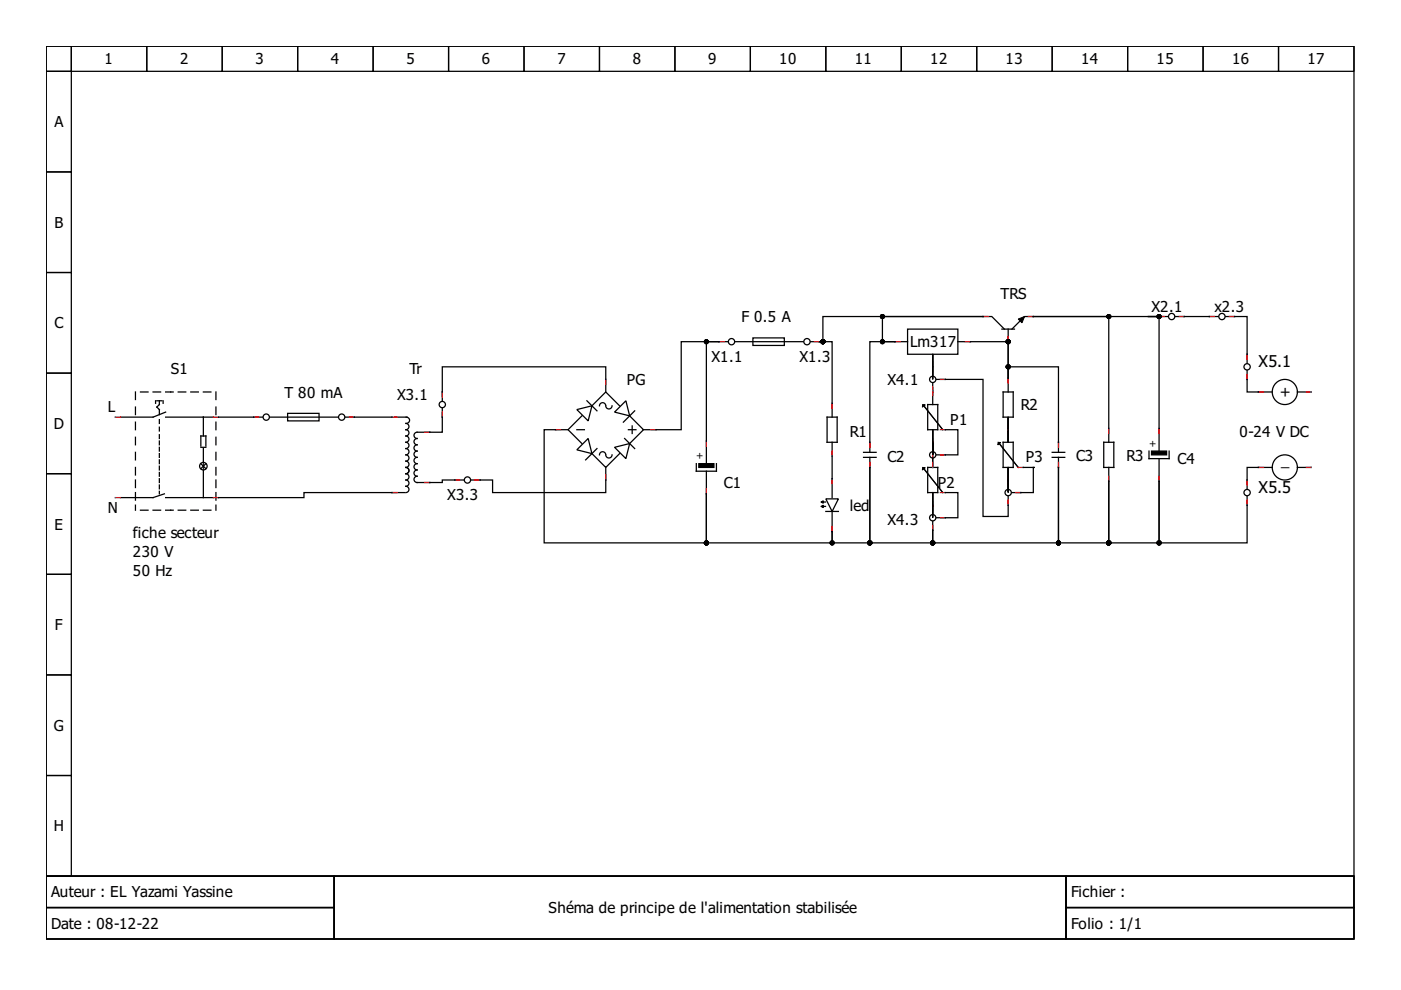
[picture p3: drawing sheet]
<svg xmlns="http://www.w3.org/2000/svg" width="297mm" height="210mm" viewBox="0 0 297 210" stroke-linecap="round" stroke-linejoin="round" font-family="sans-serif">
<g fill="none" stroke="#000" stroke-width=".27">
<path d="M9.8 9.8h277.3v176h-277.3zM9.8 9.8h5.3v5.3h-5.3zM9.8 15.1h5.3v21.4h-5.3zM15.1 9.8h16v5.3h-16zM31.1 9.8h16v5.3h-16zM47.1 9.8h16v5.3h-16zM63.1 9.8h16v5.3h-16zM79.1 9.8h16v5.3h-16zM95.1 9.8h16v5.3h-16zM111.1 9.8h16v5.3h-16zM127.1 9.8h16v5.3h-16zM143.1 9.8h16v5.3h-16z"/>
<path d="M159.1 9.8h16v5.3h-16zM175.1 9.8h16v5.3h-16zM191.1 9.8h16v5.3h-16zM207.1 9.8h16v5.3h-16zM223.1 9.8h16v5.3h-16zM239.1 9.8h16v5.3h-16zM255.1 9.8h16v5.3h-16zM271.1 9.8h16v5.3h-16zM9.8 36.5h5.3v21.3h-5.3zM9.8 57.8h5.3v21.3h-5.3zM9.8 79.1h5.3v21.3h-5.3zM152.4 72.4h-2.6v21.1"/>
<path d="M152.4 72.4h-8v18.7h-5.3M152.4 72.4h1.9M155.9 72.4h14.4M159.6 71.6h6.7v1.6h-6.7zM171.9 72.4h1.9M173.8 72.4h2.6v13.1M189.8 72.4h2.6M189.8 72.4h-5.4v23.5M192.4 69.8h10.7v5.3h-10.7zM197.8 75.1v4.5M197.8 75.1v5.3zM203.1 72.4h10.7v7.8"/>
<path d="M208.4 67.1h-21.3v5.3h2.7M208.4 67.1h1.9l2.7 2.7M208.4 67.1h-33.9v5.3h-.7M212.4 69.8h2.7M213.8 69.8v10.4M219.1 67.1h16v23.7M219.1 67.1h26.6M219.1 67.1h-1.9l-2.6 2.7M245.7 67.1h1.9M245.7 67.1h-2.4h2.4v23.7M249.2 67.1h9.1M259.9 67.1h4.5v9.9"/>
<path d="M264.4 78.6v4.5h5.3M28.7 83.1v1.6M28.7 86.3v1.6M28.7 89.5v1.6M28.7 92.7v1.6M28.7 95.9v1.6M28.7 99.1v1.6M29.8 83.1h1.6M32.5 83.1h1.6M33 85v.5M33.3 85h1M33.8 85v.8l-.5 .5 .5 .5v1.1"/>
<path d="M33.8 89v.8M33.8 90.6v.8M33.8 92.2v.8M33.8 93.5v.8M33.8 94.8v.8M33.8 96.2v.8M33.8 97.5v.8M33.8 98.8v.8M34.6 85v.5M35.1 87.4l-2.6 1h-7M35.1 88.4h10.1M35.1 83.1h1.6"/>
<path d="M37.8 83.1h1.6M40.5 83.1h1.6M42.6 94.6v-2.2h1v2.2M42.6 94.8h1M42.6 98.3l1 1.1M43.1 83.1h1.6M43.1 88.4v4M43.1 95.1v2.9M43.1 99.6v5.6M43.6 98.3l-1 1.1M45.8 83.1v1.6M45.8 86.3v1.6"/>
<path d="M45.8 89.5v1.6M45.8 92.7v1.6M45.8 95.9v1.6M45.8 99.1v1.6M46.3 88.4h9.3M57.2 88.4h14.4M61 87.6h6.6v1.6h-6.6zM73.2 88.4h9.9M83.6 88.4h2.7M86 89.8a.67 .67 0 0 1 .7 .6 .67 .67 0 0 1-.7 .7 .67 .67 0 0 1 .7 .7 .67 .67 0 0 1-.7 .6 .67 .67 0 0 1 .7 .7 .67 .67 0 0 1-.7 .7 .67 .67 0 0 1 .7 .6 .67 .67 0 0 1-.7 .7 .67 .67 0 0 1 .7 .7 .67 .67 0 0 1-.7 .6 .67 .67 0 0 1 .7 .7 .67 .67 0 0 1-.7 .7 .67 .67 0 0 1 .7 .6 .67 .67 0 0 1-.7 .7 .67 .67 0 0 1 .7 .7 .67 .67 0 0 1-.7 .6 .67 .67 0 0 1 .7 .7 .67 .67 0 0 1-.7 .7 .67 .67 0 0 1 .7 .6 .67 .67 0 0 1-.7 .7 .67 .67 0 0 1 .7 .7 .67 .67 0 0 1-.7 .6M86.1 88.4a.67 .67 0 0 1 .7 .7 .67 .67 0 0 1-.7 .7M93.8 86.6v5h-5.4a.67 .67 0 0 0-.6 .7 .67 .67 0 0 0 .6 .7 .67 .67 0 0 0-.6 .6 .67 .67 0 0 0 .6 .7 .67 .67 0 0 0-.6 .7 .67 .67 0 0 0 .6 .6 .67 .67 0 0 0-.6 .7 .67 .67 0 0 0 .6 .7 .67 .67 0 0 0-.6 .6 .67 .67 0 0 0 .6 .7 .67 .67 0 0 0-.6 .7 .67 .67 0 0 0 .6 .6 .67 .67 0 0 0-.6 .7 .67 .67 0 0 0 .6 .7 .67 .67 0 0 0-.6 .6 .67 .67 0 0 0 .6 .7h5.4v-.5h4.5"/>
<path d="M117.8 91.1h-2.4v24h34.4v-10.4v10.4h26.6v-2.4M118 91.1h2.4M122.3 95.4l2.4-2.4 .8 3.2zM122.3 86.8l3.2-.8-.8 3.2zM122.3 91.1h1.6M123.4 88.2l-3 2.9 3 2.9M124.4 85l2.2 2.1M125.5 96.2l2.9 2.9 3-2.9M125.5 86l2.9-2.9 3 2.9M126.6 95.1l-2.4 2.4M128.4 96.4a.67 .67 0 0 0-.7-.6 .67 .67 0 0 0-.6 .6M128.4 86a.67 .67 0 0 0-.7-.6 .67 .67 0 0 0-.6 .6"/>
<path d="M128.4 80.7v2.4M128.4 99.1v2.4M128.4 80.4v-2.6h-34.6v7.2M129.8 96.4a.67 .67 0 0 1-.7 .7 .67 .67 0 0 1-.7-.6M129.8 86a.67 .67 0 0 1-.7 .7 .67 .67 0 0 1-.7-.6M130.3 87.4l2.4-2.4 .8 3.2zM130.3 94.8l3.2-.8-.8 3.2zM132.4 93l2.2 2.1M133.2 91.1h1.6M133.5 88.2l2.9 2.9-2.9 2.9M134 90.3v1.6M134.6 87.1l-2.4 2.4"/>
<path d="M136.4 91.1h2.4M147.6 98.3v1.6h4.3v-1.6M149.8 93.8v4.5M149.8 99.9v4.5M175.4 88.4h2.1v5.4h-2.1zM176.4 96.7v8.8M176.4 85.8v2.6M176.4 93.8v2.6M183.1 97h2.7M183.1 95.9h2.7M184.4 97v2.1M184.4 99.1v16h13.4v-2.7"/>
<path d="M184.4 99.1v16h-8v-2.4M195.9 99.4l4 5M195.9 86l4 5.1M196.7 85.8h2.1v5.3h-2.1zM196.7 99.1h2.1v5.3h-2.1zM197.8 81.2v4.6M197.8 91.1v4.5M197.8 96.4v2.7M197.8 93.8v-2.7v5.3v-2.6v2.4M198.6 80.4h9.8v29.1h5.4v-4.3M200.4 91.1h2.7v5.3h-4.5M211.9 94l4 5.1"/>
<path d="M212.7 93.8h2.1v5.3h-2.1zM212.7 83.1h2.1v5.3h-2.1zM213.8 80.2v-2.4h10.6v18.1M213.8 90.8v-2.4v5.4v-2.4M213.8 80.4v2.7M213.8 88.4v5.4M213.8 99.1v4.5M217 99.1h2.4h-.3v5.3h-4.5M223.1 97h2.6M223.1 95.9h2.6M224.4 97v2.1M224.4 99.1v16h10.7v-13.1v13.1h10.6v-13.1v13.1h18.7v-9.9"/>
<path d="M224.4 99.1v16h-26.6v-2.7M234 93.8h2.1v5.3h-2.1zM235.1 91.1v2.7M235.1 99.1v2.7M243.6 95.6v1.6h4.3v-1.6M245.7 91.1v4.5M245.7 97.2v4.6M269.7 99.1h-5.3v4.5M275.1 99.1h2.9M275.1 83.1h2.9M9.8 100.4h5.3v21.4h-5.3zM28.7 101.8v1.6"/>
<path d="M28.7 104.4v1.6M28.7 107.1v1.1M29.8 108.2h1.6M32.5 108.2h1.6M33.8 100.2v.8M33.8 101.5v.8M33.8 102.8v.8M33.8 104.2v.5M34.9 104.7l-2.4 .8h-7M35.1 105.5h10.1M35.1 108.2h1.6M37.8 108.2h1.6"/>
<path d="M40.5 108.2h1.6M43.1 108.2h1.6M45.8 101.8v1.6M45.8 104.4v1.6M45.8 107.1v1.1M85.8 104.4h-21.4v1.1h-18.1M128.4 101.8v2.6h-24v-2.6h-4.5M174.6 107.4h.4M174.6 106.4h.4M175.1 105.8h2.7l-1.4 2.6zM175.1 108.4h2.7M176.4 108.4v4.3"/>
<path d="M197.8 104.4v4.6M197.8 110.6v1.8M197.8 107.1v-2.7v5.4v-2.4M200.4 104.4h2.7v5.4h-4.5M213.8 101.8v-2.7v5.3v-2.4M9.8 121.8h5.3v21.3h-5.3zM9.8 143.1h5.3v21.3h-5.3zM9.8 164.4h5.3v21.4h-5.3zM9.8 185.8h277.3v13.3h-277.3zM9.8 185.8h61v6.6h-61zM9.8 192.4h61v6.7h-61zM70.8 185.8h155.2v13.3h-155.2z"/>
<path d="M226 185.8h61.1v6.6h-61.1zM226 192.4h61.1v6.7h-61.1z"/>
<circle cx="155.1" cy="72.4" r=".67"/>
<circle cx="171.1" cy="72.4" r=".67"/>
<circle cx="248.4" cy="67.1" r=".67"/>
<circle cx="259.1" cy="67.1" r=".67"/>
<circle cx="264.4" cy="77.8" r=".67"/>
<circle cx="43.1" cy="98.8" r=".8"/>
<circle cx="56.4" cy="88.4" r=".67"/>
<circle cx="72.4" cy="88.4" r=".67"/>
<circle cx="93.8" cy="85.8" r=".67"/>
<circle cx="197.8" cy="80.4" r=".67"/>
<circle cx="197.8" cy="96.4" r=".67"/>
<circle cx="272.4" cy="99.1" r="2.67"/>
<circle cx="272.4" cy="83.1" r="2.67"/>
<circle cx="99.1" cy="101.8" r=".67"/>
<circle cx="197.8" cy="109.8" r=".67"/>
<circle cx="213.8" cy="104.4" r=".67"/>
<circle cx="264.4" cy="104.4" r=".67"/>
</g>
<g fill="#000" stroke="#000" stroke-width=".21">
<path d="M215.9 67.6l1.3-.5-.5 1.3zM174 106.4l.6-.2v.5zM174 107.4l.6-.3v.5z"/>
<path d="M195.6 99.1l.6 .1-.6 .5z" fill-rule="evenodd"/>
<path d="M195.6 85.8h.6l-.6 .5z" fill-rule="evenodd"/>
<path d="M211.6 93.8h.6l-.6 .5z" fill-rule="evenodd"/>
</g>
<path d="M43.1 98v1.4M195.9 99.4l4 5M195.9 86.1l4 5M211.9 94.1l4 5" fill="none" stroke="#000" stroke-width=".21"/>
<g fill="none" stroke="#f00" stroke-width=".27">
<path d="M152.4 72.4h1.1M172.7 72.4h1.1M189.8 72.4h1M197.8 76.7v2.1M204.7 72.4h1.1M208.4 67.1h1.1M213.8 71.4v1M218 67.1h1.1M245.7 67.1h1.1M250 67.1h1.1M256.4 67.1h1.1M260.7 67.1h1"/>
<path d="M264.4 75.1v1.1M264.4 79.4v1M24.5 88.4h1M45.2 88.4h1.1M53.8 88.4h1M74 88.4h1.1M83.1 88.4h1.1M90 91.6h1.1M93.8 83.1v1.1M93.8 87.4v1M117.8 91.1h1M128.4 80.4v1.1"/>
<path d="M138 91.1h1.1M149.8 93.5v1.1M176.4 85.5v1.1M176.4 95.6v1.1M184.4 93.8v1M184.4 98v1.1M197.8 82v1.9M197.8 93v1.8M197.8 96.2v1M197.8 98v1.1M199.4 91.1h1M199.4 96.4h1"/>
<path d="M199.4 80.4h1M213.8 80.2v1M213.8 90.3v1.6M215.9 99.1h1.1M224.4 93.8v1M224.4 98v1.1M235.1 90.8v1.1M245.7 90.8v1.1M266.8 99.1h1.1M266.8 83.1h1.1M276.9 99.1h1.1M276.9 83.1h1.1"/>
<path d="M24.5 105.5h1M45.2 105.5h1.1M83.1 104.4h1.1M90 102.3h1.1M96.4 101.8h1.1M100.7 101.8h1.1M128.4 100.7v1.1M149.8 103.6v1.1M176.4 101.5v1.1M176.4 111.6v1.1M197.8 106.3v1.9M197.8 111.4v1"/>
<path d="M199.4 104.4h1M199.4 109.8h1M213.8 101v1.8M213.8 106v1.1M215.4 104.4h1M235.1 101v1M245.7 101v1M264.4 101.8v1M264.4 106v1.1"/>
</g>
<g fill="none" stroke="#00f" stroke-width=".27">
<path d="M152.4 72.4h.1M173.8 72.4h.1M189.8 72.4h.1M197.8 77.8h.1M205.8 72.4h.1M208.4 67.1h.1M213.8 72.4h.1M219.1 67.1h.1M245.7 67.1h.1M251.1 67.1h.1M256.4 67.1h.1M261.7 67.1h.1"/>
<path d="M264.4 75.1h.1M24.5 88.4h.1M46.3 88.4h.1M53.8 88.4h.1M75.1 88.4h.1M83.1 88.4h.1M91.1 91.6h.1M93.8 83.1h.1M93.8 88.4h.1M117.8 91.1h.1M128.4 80.4h.1M139.1 91.1h.1"/>
<path d="M149.8 93.5h.1M176.4 85.5h.1M176.4 96.7h.1M184.4 93.8h.1M184.4 99.1h.1M197.8 82.8h.1M197.8 83.1h.1M197.8 93.8h.1M197.8 94h.1M197.8 96.2h.1M197.8 99.1h.1M200.4 80.4h.1"/>
<path d="M200.4 91.1h.1M200.4 96.4h.1M213.8 80.2h.1M213.8 90.8h.1M213.8 91.4h.1M217 99.1h.1M224.4 93.8h.1M224.4 99.1h.1M235.1 90.8h.1M245.7 90.8h.1M264.4 80.4h.1M266.8 83.1h.1"/>
<path d="M266.8 99.1h.1M278 83.1h.1M278 99.1h.1M24.5 105.5h.1M46.3 105.5h.1M83.1 104.4h.1M91.1 102.3h.1M96.4 101.8h.1M101.8 101.8h.1M128.4 101.8h.1M149.8 104.7h.1M176.4 101.5h.1"/>
<path d="M176.4 112.7h.1M197.8 107.1h.1M197.8 107.4h.1M197.8 112.4h.1M200.4 104.4h.1M200.4 109.8h.1M213.8 101.8h.1M213.8 102h.1M213.8 107.1h.1M216.4 104.4h.1M235.1 102h.1M245.7 102h.1"/>
<path d="M264.4 101.8h.1M264.4 107.1h.1"/>
</g>
<g fill="#000" stroke="#000" stroke-width=".27">
<path d="M148.2 98.3h3.2v.8h-3.2z" fill-rule="evenodd"/>
<path d="M244.1 95.6h3.2v.8h-3.2z" fill-rule="evenodd"/>
<circle cx="149.8" cy="72.4" r=".4"/>
<circle cx="174.5" cy="72.4" r=".4"/>
<circle cx="187.1" cy="72.4" r=".4"/>
<circle cx="187.1" cy="67.1" r=".4"/>
<circle cx="213.8" cy="77.8" r=".4"/>
<circle cx="213.8" cy="72.4" r=".4"/>
<circle cx="235.1" cy="67.1" r=".4"/>
<circle cx="245.7" cy="67.1" r=".4"/>
<circle cx="149.8" cy="115.1" r=".4"/>
<circle cx="176.4" cy="115.1" r=".4"/>
<circle cx="184.4" cy="115.1" r=".4"/>
<circle cx="197.8" cy="115.1" r=".4"/>
<circle cx="224.4" cy="115.1" r=".4"/>
<circle cx="235.1" cy="115.1" r=".4"/>
<circle cx="245.7" cy="115.1" r=".4"/>
</g>
<g font-size="3.5">
<text x="266.8" y="77.8">X5.1</text>
<text x="266.8" y="104.4">X5.5</text>
</g>
<g font-size="3.2">
<text x="22.2" y="13.7">1</text>
<text x="38.2" y="13.7">2</text>
<text x="54.2" y="13.7">3</text>
<text x="70.2" y="13.7">4</text>
<text x="86.2" y="13.7">5</text>
<text x="102.2" y="13.7">6</text>
<text x="118.2" y="13.7">7</text>
<text x="134.2" y="13.7">8</text>
<text x="150.2" y="13.7">9</text>
<text x="165.2" y="13.7">10</text>
<text x="181.2" y="13.7">11</text>
<text x="197.2" y="13.7">12</text>
<text x="213.2" y="13.7">13</text>
<text x="229.2" y="13.7">14</text>
<text x="245.2" y="13.7">15</text>
<text x="261.2" y="13.7">16</text>
<text x="277.2" y="13.7">17</text>
<text x="11.5" y="27">A</text>
<text x="11.5" y="48.3">B</text>
<text x="212.2" y="63.4">TRS</text>
<text x="11.5" y="69.6">C</text>
<text x="157.2" y="68.3">F 0.5 A</text>
<text x="244.1" y="66">X2.1</text>
<text x="257.5" y="66">x2.3</text>
<text x="150.8" y="76.7">X1.1</text>
<text x="169.5" y="76.7">X1.3</text>
<text x="193" y="73.5">Lm317</text>
<text x="36.2" y="79.4">S1</text>
<text x="86.8" y="79.4">Tr</text>
<text x="132.9" y="81.7">PG</text>
<text x="188.2" y="81.6">X4.1</text>
<text x="22.9" y="87.4">L</text>
<text x="60.3" y="84.3">T 80 mA</text>
<text x="84.2" y="84.7">X3.1</text>
<text x="216.4" y="87">R2</text>
<text x="271.3" y="84.2">+</text>
<text x="11.4" y="91">D</text>
<text x="180.2" y="92.7">R1</text>
<text x="201.5" y="90">P1</text>
<text x="262.8" y="92.7">0-24 V DC</text>
<text x="188.2" y="98">C2</text>
<text x="217.5" y="98">P3</text>
<text x="228.1" y="97.6">C3</text>
<text x="238.8" y="97.6">R3</text>
<text x="249.7" y="98.4">C4</text>
<text x="271.6" y="98.8">_</text>
<text x="94.8" y="106">X3.3</text>
<text x="153.5" y="103.4">C1</text>
<text x="198.8" y="103.4">P2</text>
<text x="11.5" y="112.3">E</text>
<text x="22.9" y="108.7">N</text>
<text x="180.2" y="108.3">led</text>
<text x="188.2" y="111.4">X4.3</text>
<text x="28.2" y="114">fiche secteur</text>
<text x="28.2" y="118">230 V</text>
<text x="28.2" y="122">50 Hz</text>
<text x="11.7" y="133.6">F</text>
<text x="11.4" y="155">G</text>
<text x="11.4" y="176.3">H</text>
<text x="10.9" y="190.3">Auteur : EL Yazami Yassine</text>
<text x="227.1" y="190.3">Fichier :</text>
<text x="10.9" y="197">Date : 08-12-22</text>
<text x="116.3" y="193.6">Shéma de principe de l'alimentation stabilisée</text>
<text x="227.1" y="197">Folio : 1/1</text>
</g>
<g font-size="2.1">
<text x="243.6" y="94.8">+</text>
<text x="147.6" y="97.4">+</text>
</g>
</svg>
